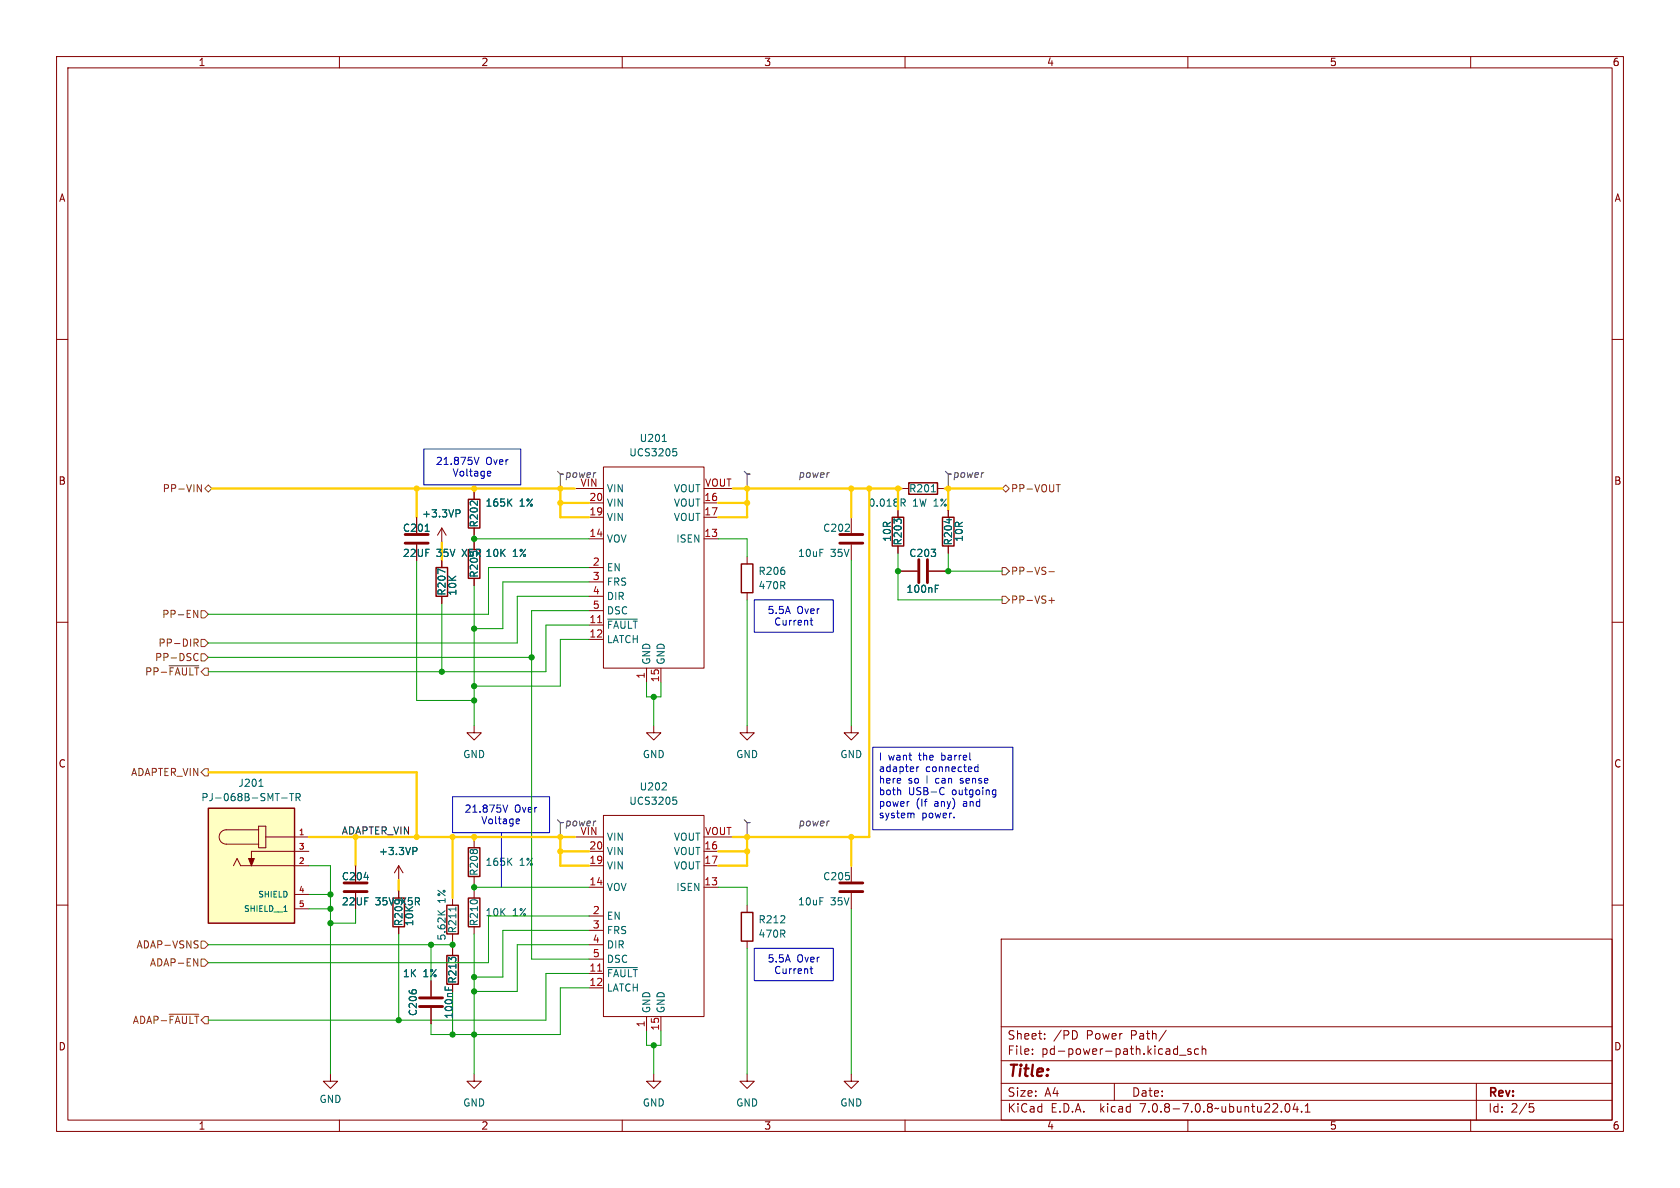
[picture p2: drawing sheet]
<svg xmlns="http://www.w3.org/2000/svg" width="297mm" height="210mm" viewBox="0 0 297 210" stroke-linecap="round" stroke-linejoin="round" font-family="sans-serif">
<g fill="none" stroke="#840000" stroke-width=".18">
<path d="M10 10h277v190h-277zM12 12h273v186h-273zM60 10v2M110 10v2M160 10v2M210 10v2M260 10v2M10 60h2M285 60h2M73.7 91.4v2.8M73.7 96.3v2.8M78.1 93.3v2.6"/>
<path d="M78.1 99.1v1.2M78.1 93.3l-.8 1.3M78.1 93.3l.8 1.3M83.8 87v1.3M83.8 93.3v1.3M83.8 95.9v1.3M101.6 86.4h5.1M104.1 95.3h2.6M104.1 88.9h2.6M104.1 91.4h2.6M106.7 82.6h17.8v35.5h-17.8zM124.5 95.3h2.5"/>
<path d="M124.5 88.9h2.5M124.5 91.4h2.5M124.5 86.4h5M132.1 98.4v1.3M150.5 91.4v2.8M150.5 96.3v2.8M158.7 90.2v1.2M158.7 96.5v1.3M159.4 86.4h1.3M165.7 86.4h1.3M167.6 90.2v1.2M167.6 96.5v1.3"/>
<path d="M10 110h2M78.1 105.4v1.3M83.8 102.2v1.3M104.1 110.5h2.6M104.1 113h2.6M104.1 100.3h2.6M104.1 102.9h2.6M104.1 105.4h2.6M104.1 108h2.6M114.3 118.1v2.6M116.8 118.1v2.6M132.1 104.8v1.2"/>
<path d="M159.4 101h2.8M164.2 101h2.8M285 110h2M83.8 128.3v1.2h1.3l-1.3 1.3-1.3-1.3h1.3M115.6 128.3v1.2h1.2l-1.2 1.3-1.3-1.3h1.3M132.1 128.3v1.2h1.2l-1.2 1.3-1.3-1.3h1.3M150.5 128.3v1.2h1.3l-1.3 1.3-1.3-1.3h1.3M10 160h2M41.3 153l.6-1.2 .6 1.2h12.1M45.7 146.7h-5.7a1.27 1.27 0 0 0-1.3 1.3 1.27 1.27 0 0 0 1.3 1.2h5.7M45.7 146.1h1.3v3.8h-1.3zM47 148h7.6"/>
<path d="M52.1 158.1h2.5M54.6 150.5h-10.2v2.5M62.9 153v2.8M62.9 157.9v2.8M70.5 153l-.8 1.3M70.5 153v2.6M70.5 157.5v1.3M70.5 153l.7 1.3M80 158.8v1.2M83.8 148.6v1.3M83.8 154.9v1.3M83.8 157.5v1.3"/>
<path d="M101.6 148h5.1M104.1 156.8h2.6M104.1 150.5h2.6M104.1 153h2.6M106.7 144.1h17.8v35.6h-17.8zM124.5 156.8h2.5M124.5 150.5h2.5M124.5 153h2.5M124.5 148h5M150.5 153v2.8M150.5 157.9v2.8M285 160h2"/>
<path d="M52.1 160.7h2.5M70.5 163.8v1.3M76.2 173.4v2.7M76.2 178.2v2.8M80 165.1v1.3M80 167.6v1.3M80 174v1.3M83.8 163.8v1.3M104.1 172.1h2.6M104.1 174.6h2.6M104.1 161.9h2.6M104.1 164.5h2.6"/>
<path d="M104.1 167h2.6M104.1 169.5h2.6M114.3 179.7v2.5M116.8 179.7v2.5M132.1 160v1.3M132.1 166.4v1.2M177 166h108v32h-108zM58.4 189.9v1.2h1.3l-1.3 1.3-1.3-1.3h1.3M60 198v2M83.8 189.9v1.2h1.3l-1.3 1.3-1.3-1.3h1.3M110 198v2M115.6 189.9v1.2h1.2l-1.2 1.3-1.3-1.3h1.3"/>
<path d="M132.1 189.9v1.2h1.2l-1.2 1.3-1.3-1.3h1.3M150.5 189.9v1.2h1.3l-1.3 1.3-1.3-1.3h1.3M160 198v2M177 194.5h108M177 191.5h108M177 187.5h108M177 181.5h108M182.5 186.3v.1M182.5 185.5v.1M184.7 183.6v.1M184.7 182.8v.1M190.3 182.4l.2 .4-.2 .7"/>
<path d="M197 191.5v3M206.2 182.1l-1.3 2M207.7 185.4l.5 .1M208.2 184.9v1.5M208.2 186.3l-.5 .1M208.5 186.5h1.2M210 198v2M210.5 185.5l-.3-.1-.2 .2v.2l.5 .2v.3h-.5M211.9 185.5l-.4-.1-.3 .3v.4l.1 .2h.6M212.5 185.5l.2-.1 .4 .1 .1 .9M212.5 184.9v1.5M227.3 195.2l.2-.1a.81 .81 0 0 1 .6 .6 .81 .81 0 0 1-.3 .8l-.1 .1a.81 .81 0 0 1-.4-1.4z"/>
<path d="M229 195l-.4 1.1h.9M229.3 195.6v1M230.1 196.5v.1M230.7 196.6h.9M230.7 195.5l.5-.4v1.5M260 198v2M261 191.5v6.5M270.4 195.1h.7M270.5 195.7h.4l.3 .3-.2 .5-.5 .1"/>
</g>
<g fill="none" stroke="#840000" stroke-width=".25">
<path d="M82.8 88.3h2v5h-2zM82.8 97.2h2v5h-2zM131.1 99.7h2v5.1h-2zM157.7 91.4h2.1v5.1h-2.1zM160.7 85.3h5v2.1h-5zM166.6 91.4h2.1v5.1h-2.1zM77.1 100.3h2v5.1h-2zM36.8 142.9h15.3v20.3h-15.3zM69.5 158.8h2v5h-2zM82.8 149.9h2v5h-2zM82.8 158.8h2v5h-2zM79 160h2v5.1h-2z"/>
<path d="M79 168.9h2v5.1h-2zM131.1 161.3h2v5.1h-2z"/>
</g>
<g fill="none" stroke="#006464" stroke-width=".18">
<path d="M117.1 78h.7M119 79.3h.6M119.1 79.8h.3l.3 .2-.2 .5-.4 .1M75.2 93.9h.7M80.6 90.1h.5l.2 .3-.1 .3-.6 .1M89.9 88.8l.6 .7M90.5 88.2l-.7 .7M159.3 88.2h.5l.2 .3-.1 .3-.6 .1M159.6 88.9l.4 .6M164.7 86.9h.7M167.8 91.7v.8M78.7 101.1l-1.3-.5v.8"/>
<path d="M107.4 109.4h5.3M165.3 104.1h.5M165.3 103.4h.6M45.8 139h.7M117 139.6h.8M117.7 138.5v.4M49.8 141.1h1M51.2 140.3h.7M51.6 140.3v1.2M52.3 140.9h.6l.2-.2-.1-.3-.7-.1v1.2M52.6 140.9l.5 .6M64.4 155.1h.8"/>
<path d="M73 149.8h.5l.2 .2-.1 .4-.6 .1M89.9 152.3l.6 .7M90.5 151.7l-.7 .7M119 140.9h.6M119.1 141.4h.3l.3 .2-.2 .5-.4 .1M50.2 161.1h.6M77.4 161l.7 .7M78.7 161l-.7 .5M78.7 174.4v.6M79.3 174.6v.4M80.6 160.3v.8M107.4 171h5.3"/>
</g>
<path d="M105.7 110.1h.7M105.7 171.7h.7" fill="none" stroke="#a90000" stroke-width=".18"/>
<path d="M71.6 96h4.1M71.6 94.5h4.1M148.5 96h4M148.5 94.5h4M162.4 98.9v4.1M164 98.9v4.1M60.8 157.6h4.1M60.8 156.1h4.1M148.5 157.6h4M148.5 156.1h4M74.2 176.4h4M74.2 177.9h4" fill="none" stroke="#840000" stroke-width=".51"/>
<path d="M36.8 142.9h15.3v20.3h-15.3z" fill="#ffffc2" stroke="#ffffc2" stroke-width=".18"/>
<path d="M43.9 151.8h1.1l-.6 1.2z" fill="#840000" stroke="#840000" stroke-width=".18"/>
<path d="M98.6 83.3l.5 .5h.5h-.5v2.6M131.6 83.3l.5 .5h.5h-.5v2.6M167.1 83.3l.5 .5h.5h-.5v2.6M98.6 144.9l.5 .5h.5h-.5v2.6M131.6 144.9l.5 .5h.5h-.5v2.6" fill="none" stroke="#484848" stroke-width=".18"/>
<g fill="none" stroke="#725600" stroke-width=".18">
<path d="M34.9 85.7l.7 1.2v-1.2M36.2 86.4l.6-.7 .7 .7-.7 .6zM177.2 86.4l.6-.7 .6 .7-.6 .6zM186.7 85.7h.7M29.9 117.7h5.2M34.2 107.9l.8 1.3v-1.3M34.3 113h.5l.2 .2-.1 .4h-.6M34.5 115.6l.3-.1 .2 .1M34.6 113.6l.4 .6M35 116.7l-.2 .1-.3-.1M35.6 115.6h.6l.6 .6-.6 .6h-.6zM35.6 108h.6l.6 .6-.6 .6h-.6z"/>
<path d="M35.6 113h.6l.6 .7-.6 .6h-.6zM177.2 100.3h.6l.6 .7-.6 .6h-.6zM177.2 105.4h.6l.6 .6-.6 .7h-.6zM185.4 101.1h1M185.4 106.1h1M185.9 105.7v.9M36.2 135.9h.6v1.3h-.6l-.6-.7zM29.9 179.3h5.2M34.2 169.5l.8 1.3v-1.3M34.5 166.3l.5 .1M34.8 167l.2 .2-.2 .4M35.6 169.5h.6l.6 .7-.6 .6h-.6z"/>
<path d="M35.6 166.4h.6l.6 .6-.6 .6h-.6z"/>
</g>
<g fill="none" stroke="#0000c2" stroke-width=".18">
<path d="M74.9 79.4h17.2v6.3h-17.2zM83.8 80.8l.5 1.3 .4-1.3M86.3 83.3l.4 .1 .1 .2-.6 .1M86.7 84.1l-.4 .1M133.3 106h14v5.8h-14zM143.2 109.7h.5M143.4 109.2v1.1l.3 .2M154.3 132.1h24.8v14.6h-24.8zM159.2 139.7v.8M162.1 135.6v.8M162.4 135.6l-.3 .2M172.3 136.2l.2 .2 .4-.1"/>
<path d="M172.9 135.6h-.4l-.2 .2M172.9 135.1v1.3M175.7 139.6l.3 .1M176 139.6v1.1l-.1 .2h-.3M80 140.8h17.2v6.4h-17.2zM88.6 147.2v9.6M88.9 142.3l.4 1.3 .5-1.3M91.4 144.8h.4v.3l-.6 .1M91.8 145.6h-.4M160.6 141.7h.1M161.2 143.7l.3 .1M161.6 143.9v.7"/>
<path d="M166.9 140.4l-.4 .1M176 140.4l-.3 .1M133.3 167.6h14v5.8h-14zM143.2 171.3h.5M143.4 170.8v1.1l.3 .2"/>
</g>
<g fill="none" stroke="#009600" stroke-width=".18">
<path d="M73.7 99.1v24.7h10.1M83.8 94.6v1.3M83.8 95.3h20.3M127 95.3h5.1v3.1M150.5 99.1v29.2M158.7 97.8v8.2h18.5M167.6 97.8v3.2M36.8 116.2h57.2M78.1 106.7v12M83.8 103.5v24.8M104.1 100.3h-17.7v8.3h-49.6M104.1 105.4h-12.7v8.3h-54.6"/>
<path d="M104.1 110.5h-7.6v8.2h-59.7M104.1 108h-10.1v61.5h10.1M104.1 113h-5v8.3h-15.3M104.1 102.9h-15.2v8.2h-5.1M132.1 106v22.3M158.7 101h.7M167 101h10.2M114.3 120.7v2.5h2.5v-2.5M115.6 123.2v5.1M54.6 158.1h3.8M54.6 153h3.8v36.9M83.8 156.2v1.3"/>
<path d="M83.8 156.8h20.3M127 156.8h5.1v3.2M36.8 167h43.2M54.6 160.7h3.8M62.9 160.7v2.5h-4.5M70.5 165.1v15.2M76.2 167v6.4M80 166.4v1.2M80 175.3v7.6M83.8 165.1v24.8M104.1 174.6h-5v8.3h-22.9v-1.9M104.1 167h-12.7v8.3h-7.6"/>
<path d="M104.1 172.1h-7.6v8.2h-59.7M104.1 164.5h-15.2v8.2h-5.1M104.1 161.9h-17.7v8.3h-49.6M132.1 167.6v22.3M150.5 160.7v29.2M114.3 182.2v2.6h2.5v-2.6M115.6 184.8v5.1"/>
</g>
<g fill="none" stroke="#ffce04" stroke-width=".41">
<path d="M37.5 86.4h64.1M73.7 86.4v5M78.1 95.9v3.2M83.8 86.4v.6M99.1 86.4v5h5M99.1 88.9h5M127 88.9h5.1M129.5 86.4h29.9M132.1 86.4v5h-5.1M150.5 86.4v5M153.7 86.4v61.6h-24.2M158.7 86.4v3.8"/>
<path d="M167 86.4h10.2M167.6 86.4v3.8M36.8 136.5h36.9v11.5M54.6 148h47M62.9 148v5M70.5 155.6v1.9M80 148v10.8M83.8 148v.6M99.1 148v5h5M99.1 150.5h5M127 150.5h5.1M132.1 148v5h-5.1"/>
<path d="M150.5 148v5"/>
</g>
<g fill="#009600" stroke="#009600" stroke-width=".18">
<circle cx="80" cy="182.9" r=".46"/>
<circle cx="76.2" cy="167" r=".46"/>
<circle cx="80" cy="167" r=".46"/>
<circle cx="83.8" cy="172.7" r=".46"/>
<circle cx="83.8" cy="156.8" r=".46"/>
<circle cx="58.4" cy="163.2" r=".46"/>
<circle cx="58.4" cy="160.7" r=".46"/>
<circle cx="58.4" cy="158.1" r=".46"/>
<circle cx="167.6" cy="101" r=".46"/>
<circle cx="158.7" cy="101" r=".46"/>
<circle cx="83.8" cy="175.3" r=".46"/>
<circle cx="83.8" cy="182.9" r=".46"/>
<circle cx="115.6" cy="184.8" r=".46"/>
<circle cx="83.8" cy="111.1" r=".46"/>
<circle cx="83.8" cy="121.3" r=".46"/>
<circle cx="83.8" cy="123.8" r=".46"/>
<circle cx="70.5" cy="180.3" r=".46"/>
<circle cx="78.1" cy="118.7" r=".46"/>
<circle cx="115.6" cy="123.2" r=".46"/>
<circle cx="94" cy="116.2" r=".46"/>
<circle cx="83.8" cy="95.3" r=".46"/>
</g>
<g fill="#ffce04" stroke="#ffce04" stroke-width=".18">
<circle cx="150.5" cy="148" r=".46"/>
<circle cx="132.1" cy="150.5" r=".46"/>
<circle cx="132.1" cy="148" r=".46"/>
<circle cx="132.1" cy="88.9" r=".46"/>
<circle cx="132.1" cy="86.4" r=".46"/>
<circle cx="150.5" cy="86.4" r=".46"/>
<circle cx="80" cy="148" r=".46"/>
<circle cx="73.7" cy="148" r=".46"/>
<circle cx="83.8" cy="148" r=".46"/>
<circle cx="99.1" cy="150.5" r=".46"/>
<circle cx="158.7" cy="86.4" r=".46"/>
<circle cx="153.7" cy="86.4" r=".46"/>
<circle cx="167.6" cy="86.4" r=".46"/>
<circle cx="99.1" cy="148" r=".46"/>
<circle cx="99.1" cy="88.9" r=".46"/>
<circle cx="99.1" cy="86.4" r=".46"/>
<circle cx="83.8" cy="86.4" r=".46"/>
<circle cx="73.7" cy="86.4" r=".46"/>
</g>
<text font-size="2.8" fill="#840000" x="178" y="190.9">Title:</text>
<g font-size="2.1" fill="#840000">
<text x="178" y="184">Sheet:</text>
<text x="186.2" y="184">/PD</text>
<text x="192.1" y="184">Power</text>
<text x="200" y="184">Path/</text>
<text x="178" y="186.7">File:</text>
<text x="184.1" y="186.7">pd-power-path.kicad_sch</text>
<text x="178" y="196.9">KiCad</text>
<text x="178" y="194.1">Size:</text>
<text x="184.7" y="194.1">A4</text>
<text x="185.7" y="196.9">E.D.A.</text>
<text x="194.6" y="196.9">kicad</text>
<text x="200" y="194.1">Date:</text>
<text x="201.8" y="196.9">7.0.8-7.0.8~ubuntu22.04.1</text>
<text x="263" y="194.3">Rev:</text>
<text x="263" y="196.9">Id:</text>
<text x="267.1" y="196.9">2/5</text>
</g>
<g font-size="1.8" fill="#840000">
<text x="35" y="11.9">1</text>
<text x="85" y="11.9">2</text>
<text x="135" y="11.9">3</text>
<text x="185" y="11.9">4</text>
<text x="235" y="11.9">5</text>
<text x="285" y="11.9">6</text>
<text x="10.3" y="35.9">A</text>
<text x="285.3" y="35.9">A</text>
<text x="10.3" y="85.9">B</text>
<text x="285.3" y="85.9">B</text>
<text x="10.3" y="135.9">C</text>
<text x="285.3" y="135.9">C</text>
<text x="10.3" y="185.9">D</text>
<text x="285.3" y="185.9">D</text>
<text x="35" y="199.9">1</text>
<text x="85" y="199.9">2</text>
<text x="135" y="199.9">3</text>
<text x="185" y="199.9">4</text>
<text x="235" y="199.9">5</text>
<text x="285" y="199.9">6</text>
</g>
<g font-size="1.8" fill="#0000c2">
<text x="77" y="82.4">21.875V</text>
<text x="85.9" y="82.4">Over</text>
<text x="79.9" y="84.4">Voltage</text>
<text x="135.6" y="108.7">5.5A</text>
<text x="136.8" y="110.8">Current</text>
<text x="140.9" y="108.7">Over</text>
<text x="155.3" y="134.8">I</text>
<text x="155.3" y="136.8">adapter</text>
<text x="157" y="134.8">want</text>
<text x="162.6" y="134.8">the</text>
<text x="163.6" y="136.8">connected</text>
<text x="166.7" y="134.8">barrel</text>
<text x="82" y="143.9">21.875V</text>
<text x="91" y="143.9">Over</text>
<text x="155.3" y="138.8">here</text>
<text x="155.3" y="140.9">both</text>
<text x="155.3" y="142.9">power</text>
<text x="160.5" y="138.8">so</text>
<text x="160.6" y="140.9">USB-C</text>
<text x="161.9" y="142.9">(If</text>
<text x="163.9" y="138.8">I</text>
<text x="165.3" y="142.9">any)</text>
<text x="165.7" y="138.8">can</text>
<text x="168.4" y="140.9">outgoing</text>
<text x="170.2" y="138.8">sense</text>
<text x="170.6" y="142.9">and</text>
<text x="85" y="145.9">Voltage</text>
<text x="155.3" y="145">system</text>
<text x="163" y="145">power.</text>
<text x="135.6" y="170.3">5.5A</text>
<text x="136.8" y="172.4">Current</text>
<text x="140.9" y="170.3">Over</text>
</g>
<g font-size="1.8" fill="#006464">
<text x="111.1" y="80.9">UCS3205</text>
<text x="113" y="78.3">U201</text>
<text x="85.7" y="89.8">165K</text>
<text x="91.8" y="89.8">1%</text>
<text x="107.2" y="89.8">VIN</text>
<text x="107.2" y="87.2">VIN</text>
<text x="119" y="89.8">VOUT</text>
<text x="119" y="87.2">VOUT</text>
<text x="153.5" y="89.8">0.018R</text>
<text x="160.6" y="87.2">R201</text>
<text x="161.3" y="89.8">1W 1%</text>
<text x="71.1" y="94.2">C201</text>
<text x="74.5" y="91.7">+3.3VP</text>
<text x="84.7" y="93.3" transform="rotate(-90 84.7 93.3)">R202</text>
<text x="107.2" y="92.3">VIN</text>
<text x="119" y="92.3">VOUT</text>
<text x="145.4" y="94.2">C202</text>
<text x="157.7" y="95.9" transform="rotate(-90 157.7 95.9)">10R</text>
<text x="170.4" y="95.9" transform="rotate(-90 170.4 95.9)">10R</text>
<text x="71.1" y="98.7">22UF</text>
<text x="77.1" y="98.7">35V</text>
<text x="81.8" y="98.7">X5R</text>
<text x="85.7" y="98.7">10K</text>
<text x="90.6" y="98.7">1%</text>
<text x="107.2" y="96.1">VOV</text>
<text x="107.2" y="101.2">EN</text>
<text x="119.5" y="96.1">ISEN</text>
<text x="134" y="101.8">R206</text>
<text x="141" y="98.7">10uF</text>
<text x="146.8" y="98.7">35V</text>
<text x="159.6" y="96.5" transform="rotate(-90 159.6 96.5)">R203</text>
<text x="160.6" y="98.7">C203</text>
<text x="168.5" y="96.5" transform="rotate(-90 168.5 96.5)">R204</text>
<text x="79" y="105.4" transform="rotate(-90 79 105.4)">R207</text>
<text x="80.9" y="105.4" transform="rotate(-90 80.9 105.4)">10K</text>
<text x="84.7" y="102.2" transform="rotate(-90 84.7 102.2)">R205</text>
<text x="107.2" y="103.7">FRS</text>
<text x="107.2" y="106.3">DIR</text>
<text x="134" y="104.4">470R</text>
<text x="160.2" y="105">100nF</text>
<text x="107.2" y="111.4">~{FAULT}</text>
<text x="107.2" y="113.9">LATCH</text>
<text x="107.2" y="108.8">DSC</text>
<text x="115.2" y="117.6" transform="rotate(-90 115.2 117.6)">GND</text>
<text x="117.7" y="117.6" transform="rotate(-90 117.7 117.6)">GND</text>
<text x="81.8" y="134.2">GND</text>
<text x="113.5" y="134.2">GND</text>
<text x="130" y="134.2">GND</text>
<text x="148.5" y="134.2">GND</text>
<text x="35.5" y="141.8">PJ-068B-SMT-TR</text>
<text x="42.1" y="139.3">J201</text>
<text x="111.1" y="142.5">UCS3205</text>
<text x="113" y="139.9">U202</text>
<text x="107.2" y="148.8">VIN</text>
<text x="119" y="148.8">VOUT</text>
<text x="60.3" y="155.8">C204</text>
<text x="66.9" y="151.4">+3.3VP</text>
<text x="84.7" y="154.9" transform="rotate(-90 84.7 154.9)">R208</text>
<text x="85.7" y="153.3">165K</text>
<text x="91.8" y="153.3">1%</text>
<text x="107.2" y="153.9">VIN</text>
<text x="107.2" y="151.4">VIN</text>
<text x="119" y="151.4">VOUT</text>
<text x="119" y="153.9">VOUT</text>
<text x="145.4" y="155.8">C205</text>
<text x="60.3" y="160.2">22UF</text>
<text x="66.3" y="160.2">35V</text>
<text x="71" y="160.2">X5R</text>
<text x="79" y="159.7" transform="rotate(-90 79 159.7)">1%</text>
<text x="107.2" y="157.7">VOV</text>
<text x="119.5" y="157.7">ISEN</text>
<text x="141" y="160.2">10uF</text>
<text x="146.8" y="160.2">35V</text>
<text x="71.3" y="163.8" transform="rotate(-90 71.3 163.8)">R209</text>
<text x="73.3" y="163.8" transform="rotate(-90 73.3 163.8)">10K</text>
<text x="79" y="166.4" transform="rotate(-90 79 166.4)">5.62K</text>
<text x="80.9" y="165.1" transform="rotate(-90 80.9 165.1)">R211</text>
<text x="84.7" y="163.8" transform="rotate(-90 84.7 163.8)">R210</text>
<text x="85.7" y="162.2">10K</text>
<text x="90.6" y="162.2">1%</text>
<text x="107.2" y="162.8">EN</text>
<text x="107.2" y="165.3">FRS</text>
<text x="107.2" y="167.9">DIR</text>
<text x="134" y="163.4">R212</text>
<text x="134" y="166">470R</text>
<text x="71.1" y="172.9">1K</text>
<text x="74.8" y="172.9">1%</text>
<text x="80.9" y="174" transform="rotate(-90 80.9 174)">R213</text>
<text x="107.2" y="172.9">~{FAULT}</text>
<text x="107.2" y="170.4">DSC</text>
<text x="73.9" y="179.7" transform="rotate(-90 73.9 179.7)">C206</text>
<text x="107.2" y="175.5">LATCH</text>
<text x="115.2" y="179.2" transform="rotate(-90 115.2 179.2)">GND</text>
<text x="117.7" y="179.2" transform="rotate(-90 117.7 179.2)">GND</text>
<text x="80.2" y="180.2" transform="rotate(-90 80.2 180.2)">100nF</text>
<text x="56.4" y="195.2">GND</text>
<text x="81.8" y="195.8">GND</text>
<text x="113.5" y="195.8">GND</text>
<text x="130" y="195.8">GND</text>
<text x="148.5" y="195.8">GND</text>
</g>
<g font-size="1.8" fill="#725600">
<text x="28.7" y="87.2">PP-VIN</text>
<text x="178.6" y="87.2">PP-VOUT</text>
<text x="178.6" y="101.8">PP-VS-</text>
<text x="178.6" y="106.9">PP-VS+</text>
<text x="28.6" y="109.4">PP-EN</text>
<text x="25.6" y="119.6">PP-~{FAULT}</text>
<text x="27.3" y="117.1">PP-DSC</text>
<text x="27.9" y="114.5">PP-DIR</text>
<text x="23.1" y="137.4">ADAPTER_VIN</text>
<text x="24" y="167.9">ADAP-VSNS</text>
<text x="26.4" y="171">ADAP-EN</text>
<text x="23.4" y="181.2">ADAP-~{FAULT}</text>
</g>
<g font-size="1.8" fill="#484848">
<text x="99.8" y="84.7">power</text>
<text x="102.5" y="86.1">VIN</text>
<text x="141" y="84.7">power</text>
<text x="168.3" y="84.7">power</text>
<text x="99.8" y="146.3">power</text>
<text x="102.5" y="147.7">VIN</text>
<text x="141" y="146.3">power</text>
</g>
<g font-size="1.8" fill="#a90000">
<text x="104.1" y="88.6">20</text>
<text x="124.4" y="88.6">16</text>
<text x="124.5" y="86.1">VOUT</text>
<text x="104.1" y="95">14</text>
<text x="104.1" y="91.2">19</text>
<text x="124.4" y="95">13</text>
<text x="124.4" y="91.2">17</text>
<text x="104.7" y="100.1">2</text>
<text x="104.7" y="102.6">3</text>
<text x="104.7" y="105.2">4</text>
<text x="104.7" y="107.7">5</text>
<text x="104.1" y="110.2">11</text>
<text x="104.1" y="112.8">12</text>
<text x="114" y="120.1" transform="rotate(-90 114 120.1)">1</text>
<text x="116.6" y="120.7" transform="rotate(-90 116.6 120.7)">15</text>
<text x="124.5" y="147.7">VOUT</text>
<text x="104.1" y="152.8">19</text>
<text x="104.1" y="150.2">20</text>
<text x="124.4" y="150.2">16</text>
<text x="124.4" y="152.8">17</text>
<text x="104.1" y="156.6">14</text>
<text x="104.7" y="161.7">2</text>
<text x="124.4" y="156.6">13</text>
<text x="104.7" y="164.2">3</text>
<text x="104.7" y="166.8">4</text>
<text x="104.1" y="171.8">11</text>
<text x="104.7" y="169.3">5</text>
<text x="104.1" y="174.4">12</text>
<text x="114" y="181.7" transform="rotate(-90 114 181.7)">1</text>
<text x="116.6" y="182.3" transform="rotate(-90 116.6 182.3)">15</text>
</g>
<text font-size="1.8" fill="#ffce04" x="60.3" y="147.6">ADAPTER_VIN</text>
<g font-size="1.4" fill="#a90000">
<text x="52.7" y="147.7">1</text>
<text x="52.7" y="152.8">2</text>
<text x="52.7" y="150.2">3</text>
<text x="52.7" y="157.9">4</text>
<text x="52.7" y="160.4">5</text>
</g>
<g font-size="1.4" fill="#006464">
<text x="43" y="161.4">SHIELD__1</text>
<text x="45.5" y="158.9">SHIELD</text>
</g>
</svg>
